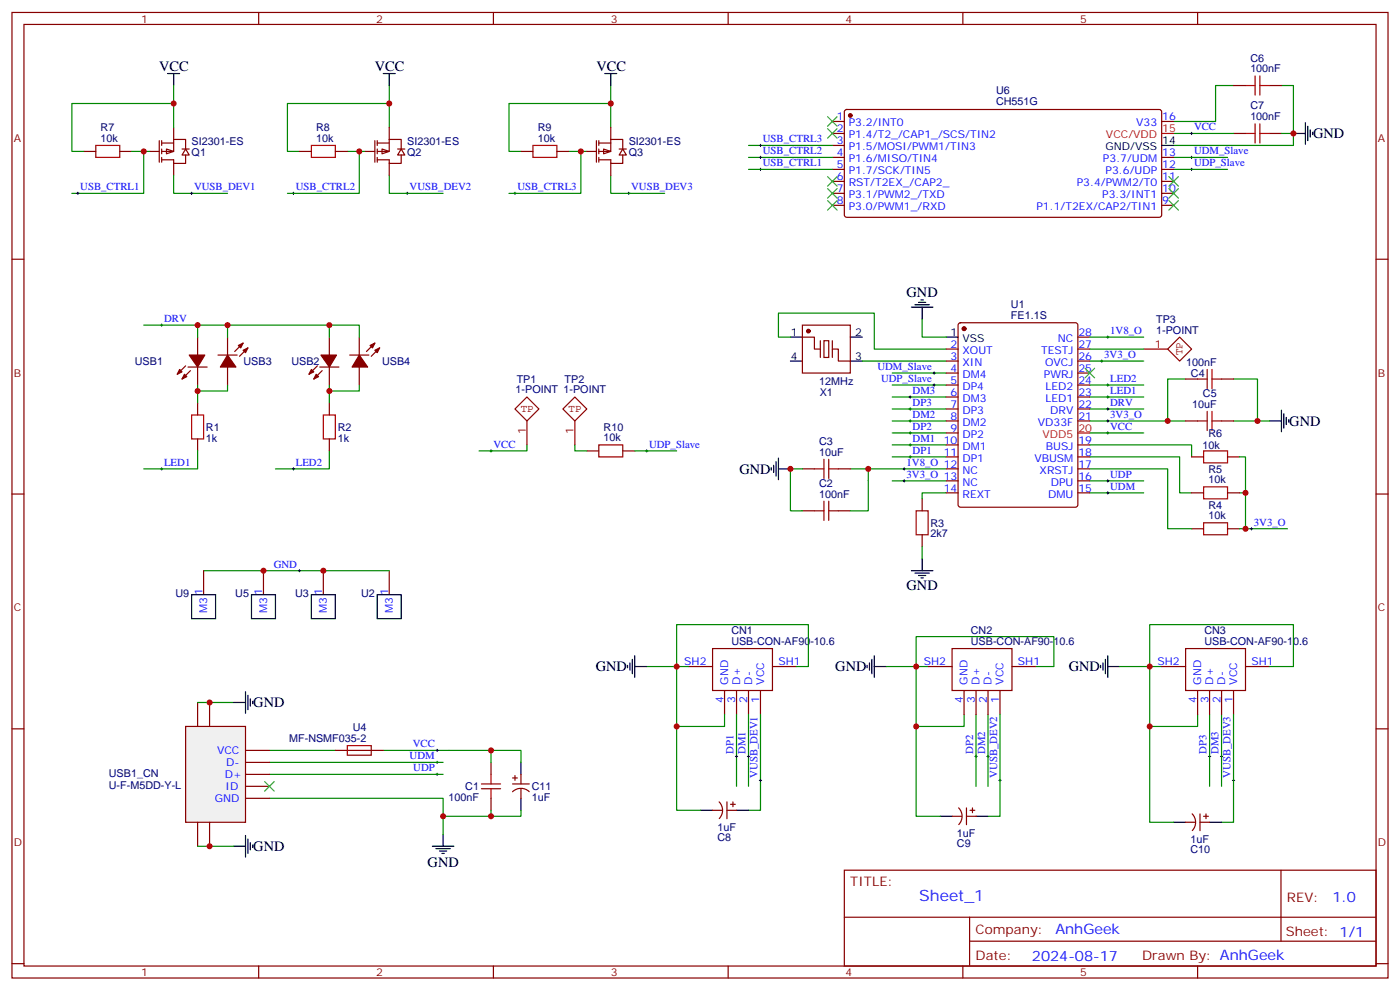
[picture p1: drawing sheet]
<svg xmlns="http://www.w3.org/2000/svg" width="412mm" height="292mm" viewBox="0 0 412 292" stroke-linecap="round" stroke-linejoin="round" font-family="sans-serif">
<g fill="none" stroke="#870000" stroke-width=".35">
<path d="M3.5 3.7h405.4v284.3h-405.4zM7.1 7.2h398.2v277.3h-398.2zM76.2 3.7v3.5M145.3 3.7v3.5M214.5 3.7v3.5M283.6 3.7v3.5M352.8 3.7v3.5M245.2 39.3h3.5M245.2 35.8h3.5M248.9 32.5l.5-.3 92.4 .1 .4 .6-.1 30.7-.6 .4-92.4-.1-.4-.6v-30.4zM342.2 35.8h3.5M363.4 25.2h3.5"/>
<path d="M363.4 39.3h3.5M373.9 25.2h3.6M373.9 39.3h3.6M245.2 42.8h3.5M245.2 46.4h3.5M245.2 49.9h3.5M245.2 53.4h3.5M245.2 56.9h3.5M342.2 46.4h3.5M342.2 49.9h3.5M342.2 53.4h3.5M342.2 56.9h3.5"/>
<path d="M3.5 76.3h3.6M245.2 60.5h3.5M342.2 60.5h3.5M405.3 76.3h3.6M58.2 99.3v5.3M67 99.3v5.3M97 99.3v5.3M105.8 99.3v5.3M282.5 95.2l.4-.2h33.9l.6 .5 .1 53.2-.5 .6-34.1 .1-.6-.5-.1-53.2zM317.5 99.3h3.5M54.7 107.7l-2.5 2.5M55.4 108.1h5.6"/>
<path d="M56.1 109.1l-2.5 2.5M58.2 108.1v5.3M58.2 118.7v3.5M64.2 104.6h5.6M67 108.1v5.3M71.6 101l-2.5 2.5M73 102.4l-2.4 2.5M93.5 107.7l-2.5 2.5M94.2 108.1h5.6M94.9 109.1l-2.5 2.5M97 108.1v5.3M97 118.7v3.5"/>
<path d="M103 104.6h5.7M105.8 108.1v5.3M110.4 101l-2.5 2.5M111.8 102.4l-2.4 2.5M278.7 102.8h3.5M278.7 106.3h3.5M278.7 109.9h3.5M278.7 113.4h3.5M278.7 116.9h3.5M317.5 102.8h3.5M317.5 106.3h3.5M317.5 109.9h3.5"/>
<path d="M317.5 113.4h3.5M317.5 116.9h3.5M349.2 111.6h3.6M359.8 111.6h3.6M58.2 129.3v3.5M97 129.3v3.5M172.9 132.8h3.5M183.4 132.8h3.6M236.4 138.1h3.5M246.9 138.1h3.6M278.7 138.1h3.5M278.7 120.4h3.5"/>
<path d="M278.7 124h3.5M278.7 127.5h3.5M278.7 131h3.5M278.7 134.5h3.5M317.5 138.1h3.5M317.5 120.4h3.5M317.5 124h3.5M317.5 131h3.5M317.5 134.5h3.5M349.2 124h3.6M351 134.5h3.5M359.8 124h3.6"/>
<path d="M361.6 134.5h3.5M3.5 145.5h3.6M236.4 150.4h3.5M246.9 150.4h3.6M271.6 146.9v3.5M271.6 157.5v3.5M278.7 141.6h3.5M278.7 145.1h3.5M317.5 141.6h3.5M317.5 145.1h3.5M351 145.1h3.5M351 155.7h3.5"/>
<path d="M361.6 145.1h3.5M361.6 155.7h3.5M405.3 145.5h3.6M60 168.1v7M77.6 168.1v7M95.2 168.1v7M114.7 168.1v7M202.8 196.3h7.1M209.9 191h17.6v12.3h-17.6zM227.5 196.3h7.1M273.4 196.3h7.1M280.5 191h17.6v12.3h-17.6z"/>
<path d="M298.1 196.3h7.1M342.2 196.3h7M349.2 191h17.7v12.3h-17.7zM366.9 196.3h7M3.5 214.6h3.6M213.4 203.3v7.1M217 203.3v7.1M220.5 203.3v7.1M224 203.3v7.1M284 203.3v7.1M287.5 203.3v7.1M291 203.3v7.1"/>
<path d="M294.6 203.3v7.1M352.8 203.3v7.1M356.3 203.3v7.1M359.8 203.3v7.1M363.4 203.3v7.1M405.3 214.6h3.6M98.8 221h14.1M144.6 224.5v3.5M144.6 235.1v3.5M248.7 256.3h156.6v28.2h-156.6zM377.3 256.3v20.9M248.7 270.1h156.5"/>
<path d="M285.6 277.2h119.6M285.6 270.1v14.1M3.5 283.8h3.6M76.2 284.5v3.5M145.3 284.5v3.5M214.5 284.5v3.5M283.6 284.5v3.5M352.8 284.5v3.5M405.3 283.8h3.6"/>
</g>
<g fill="none" stroke="#008700" stroke-width=".35">
<path d="M345.7 39.3h17.7M363.4 25.2h-5.3v10.6h-12.4M377.5 25.2h3.5v14.1M377.5 39.3h3.5v3.5h-35.3M345.7 49.9h15.9M345.7 46.4h15.9M42.3 95.7h15.9v3.6M58.2 95.7h8.8v3.6M67 95.7h38.8v3.6M97 95.7v3.6M271.6 94v5.3h7.1M321 99.3h15.9"/>
<path d="M58.2 113.4v5.3M67 113.4v1.7h-8.8M97 113.4v5.3M105.8 113.4v1.7h-8.8M262.8 116.9h15.9M262.8 113.4h15.9M262.8 109.9h15.9M321 116.9h15.9M321 113.4h15.9M321 106.3h15.9M349.2 111.6h-5.2v12.4M363.4 111.6h7v12.4h-7"/>
<path d="M58.2 132.8v5.3h-15.9M97 132.8v5.3h-15.9M155.2 131v1.8h-14.1M169.3 131v1.8h3.6M187 132.8h12.3M236.4 138.1h-3.6v12.3h3.6M250.5 138.1h28.2M255.8 138.1v12.3h-5.3M262.8 120.4h15.9M262.8 127.5h15.9M262.8 124h15.9M262.8 131h15.9"/>
<path d="M262.8 134.5h15.9M321 124h23M321 138.1h23v17.6h7M321 134.5h26.5v10.6h3.5M321 131h30v3.5M321 120.4h15.9M321 127.5h15.9M344 124h5.2M365.1 134.5h1.8v10.6M370.4 124h3.5M262.8 141.6h15.9M278.7 145.1h-7.1v1.8"/>
<path d="M321 145.1h15.9M321 141.6h15.9M365.1 145.1h1.8v10.6M365.1 155.7h14.1M60 168.1h54.7M271.6 161v3.5M190.5 196.3h12.3M234.6 196.3h3.5v-12.4h-38.8v30h14.1v-3.5M261.1 196.3h12.3M305.2 196.3h5.2v-8.8h-40.5v26.4h14.1v-3.5M329.8 196.3h12.4M373.9 196.3h7.1v-12.4h-42.3v30h14.1v-3.5"/>
<path d="M217 210.4v21.2M220.5 210.4v21.2M224 210.4v28.2h-3.5M287.5 210.4v21.2M291 210.4v21.2M294.6 210.4v30h-3.6M356.3 210.4v21.2M359.8 210.4v21.2M363.4 210.4v31.7h-3.6M79.4 235.1h51.1v10.6M79.4 228h51.1M79.4 224.5h51.1"/>
<path d="M79.4 221h19.4M112.9 221h31.7v3.5M144.6 238.6v1.8h-14.1"/>
</g>
<g fill="none" stroke="#000" stroke-width=".29">
<path d="M350.7 39.3h.7M351 38.9v.8M350.7 49.9h.7M350.7 46.4h.7M351 46v.7M351 49.5v.7M47.3 95.7h.7M47.6 95.4v.7M326 99.3h.7M326.3 98.9v.7M267.8 116.9h.7M268.1 116.6v.7"/>
<path d="M274.8 113.4h.7M274.8 109.9h.7M275.2 109.5v.7M275.2 113v.7M324.2 106.3h.7M324.6 106v.7M326 116.9h.7M326 113.4h.7M326.3 113v.7M326.3 116.6v.7M47.3 138.1h.7M47.6 137.7v.7"/>
<path d="M86.1 138.1h.7M86.4 137.7v.7M144.3 132.8h.7M144.6 132.4v.7M190.1 132.8h.8M190.5 132.4v.7M266 138.1h.7M266.3 137.7v.7M267.8 120.4h.7M267.8 124h.7M267.8 127.5h.7M267.8 131h.7"/>
<path d="M267.8 134.5h.7M268.1 120.1v.7M268.1 123.6v.7M268.1 127.1v.7M268.1 130.7v.7M268.1 134.2v.7M326 120.4h.7M326 124h.7M326 127.5h.7M326.3 120.1v.7M326.3 123.6v.7M326.3 127.1v.7"/>
<path d="M266 141.6h.7M266.3 141.3v.7M326 145.1h.7M326 141.6h.7M326.3 141.3v.7M326.3 144.8v.7M368.3 155.7h.7M368.7 155.4v.7M87.8 168.1h.7M88.2 167.7v.7M128.4 228h.7M128.4 224.5h.7"/>
<path d="M128.4 221h.7M128.8 220.6v.7M128.8 224.2v.7M128.8 227.7v.7M216.6 222.7h.7M217 222.4v.7M220.1 222.7h.7M220.5 222.4v.7M223.7 229.8h.7M224 229.4v.8M287.2 222.7h.7M287.5 222.4v.7"/>
<path d="M290.7 222.7h.7M291 222.4v.7M294.2 229.8h.7M294.6 229.4v.8M356 222.7h.7M356.3 222.4v.7M359.5 222.7h.7M359.8 222.4v.7M363 229.8h.7M363.4 229.4v.8"/>
</g>
<g fill="none" stroke="#a10000" stroke-width=".35">
<path d="M366.9 25.2h2.8M366.9 39.3h2.8M369.7 22.4v5.6M369.7 36.5v5.6M371.1 22.4v5.6M371.1 36.5v5.6M371.1 25.2h2.8M371.1 39.3h2.8M352.8 111.6h2.8M355.6 108.8v5.6M357 108.8v5.6M357 111.6h2.8"/>
<path d="M56.4 122.2h3.6v7.1h-3.6zM95.2 122.2h3.6v7.1h-3.6zM176.4 131h7v3.5h-7zM239.9 138.1h2.8M242.7 135.3v5.6M244.1 138.1h2.8M244.1 135.3v5.6M352.8 124h2.8M354.5 132.8h7.1v3.5h-7.1zM355.6 121.1v5.7M357 121.1v5.7M357 124h2.8"/>
<path d="M239.9 150.4h2.8M242.7 147.6v5.6M244.1 147.6v5.6M244.1 150.4h2.8M269.9 150.4h3.5v7.1h-3.5zM354.5 154h7.1v3.5h-7.1zM354.5 143.4h7.1v3.5h-7.1zM102.3 219.6h7.1v2.8h-7.1zM141.8 230.9h5.7M141.8 232.3h5.7M144.6 228v2.9M144.6 232.3v2.8"/>
</g>
<g fill="#870000" stroke="#870000" stroke-width=".35">
<path d="M55.7 104.6h4.6l-2.1 3.5z"/>
<path d="M52.9 108.8l.7 .7-1.4 .7z"/>
<path d="M54.3 110.2l.7 .7-1.4 .7z"/>
<path d="M94.5 104.6h4.6l-2.1 3.5z"/>
<path d="M91.7 108.8l.7 .7-1.4 .7z"/>
<path d="M93.1 110.2l.7 .7-1.4 .7z"/>
<path d="M67 104.6l2.5 3.5h-4.6z"/>
<path d="M71.6 103.2l1.4-.8-.7 1.5z"/>
<path d="M70.2 101.7l1.4-.7-.7 1.4z"/>
<path d="M105.8 104.6l2.5 3.5h-4.6z"/>
<path d="M110.4 103.2l1.4-.8-.7 1.5z"/>
<path d="M109 101.7l1.4-.7-.7 1.4z"/>
<circle cx="284" cy="96.8" r=".53"/>
<circle cx="250.5" cy="34" r=".53"/>
</g>
<g fill="none" stroke="#000" stroke-width=".35">
<path d="M381 39.3h3.5M384.5 36.1v6.4M385.2 37.2v4.2M385.9 38.2v2.2M386.6 38.9v.8M342.2 42.8h3.5M268.5 90.5h6.3M269.5 89.7h4.3M270.6 89h2.1M271.3 88.3h.7M271.6 90.5v3.5M278.7 99.3h3.5"/>
<path d="M227.2 137.7v.7M227.9 137v2.1M228.6 136v4.2M229.3 138.1h3.5M229.3 134.9v6.4M373.9 124h3.6M377.5 120.8v6.3M378.2 121.8v4.3M378.9 122.9v2.1M379.6 123.6v.7M56.4 175.1h7.1v7.1h-7.1zM74.1 175.1h7v7.1h-7z"/>
<path d="M91.7 175.1h7.1v7.1h-7.1zM111.1 175.1h7.1v7.1h-7.1zM268.5 168.1h6.3M269.5 168.8h4.3M270.6 169.5h2.1M271.3 170.2h.7M271.6 164.5v3.6M184.9 195.9v.7M185.6 195.2v2.1M186.3 194.2v4.2M187 196.3h3.5M187 193.1v6.4"/>
<path d="M255.4 195.9v.7M256.1 195.2v2.1M256.8 194.2v4.2M257.5 196.3h3.6M257.5 193.1v6.4M324.2 195.9v.7M324.9 195.2v2.1M325.6 194.2v4.2M326.3 196.3h3.5M326.3 193.1v6.4M127.4 249.2h6.3M128.4 249.9h4.2"/>
<path d="M129.5 250.6h2.1M130.2 251.3h.7M130.5 245.7v3.5"/>
</g>
<path d="M151.7 120.4l3.5-3.5 3.5 3.5-3.5 3.6zM155.2 124v7M165.8 120.4l3.5-3.5 3.6 3.5-3.6 3.6zM169.3 124v7" fill="none" stroke="#900" stroke-width=".35"/>
<path d="M342.2 39.3h3.5M317.5 127.5h3.5" fill="none" stroke="#f00" stroke-width=".35"/>
<path d="M319.6 108.4l2.8 2.9M322.4 108.4l-2.8 2.9" fill="none" stroke="#3c3" stroke-width=".35"/>
<path d="M54.7 213.9h17.6v28.2h-17.6z" fill="#f0f0f0" stroke="#870000" stroke-width=".35"/>
<g fill="none" stroke="#870000" stroke-width=".35">
<path d="M236.4 95.7h14.1v14.2h-14.1zM236.4 99.3h3.5v3.5h1.8M242.7 100.3h1.4v5h-1.4zM245.2 102.8h1.7v3.5h3.6M58.2 206.9v7M61.7 206.9v7M72.3 235.1h7.1M72.3 221h7.1M72.3 224.5h7.1M72.3 228h7.1M72.3 231.6h7.1M209.9 238.6h2.8"/>
<path d="M211.8 236.1a3.5 3.5 0 0 1 .1 5M214.1 236.1v5M214.1 238.6h2.9M215.2 236.9h1.4M215.9 236.1v1.5M282.4 237.9a3.5 3.5 0 0 1 0 4.9M284.7 237.9v5M285.8 238.6h1.4M286.5 237.9v1.4M351.2 239.7a3.5 3.5 0 0 1 0 4.9M353.5 239.7v4.9M355.2 239.7v1.4"/>
<path d="M58.2 242.1v7.1M61.7 242.1v7.1M280.5 240.4h2.8M284.7 240.4h2.8M349.2 242.1h2.9M353.5 242.1h2.8M354.5 240.4h1.5"/>
</g>
<path d="M78 230.2l2.8 2.8M80.8 230.2l-2.8 2.8" fill="none" stroke="#3c3" stroke-width=".35"/>
<path d="M232.8 99.3h-3.5v-7.1h28.2v10.6h21.2M254 106.3h24.7M58.2 206.9h10.6M199.3 213.9v24.7h7.1M269.9 213.9v26.5h7M338.7 213.9v28.2h7M58.2 249.2h10.6" fill="none" stroke="#008700" stroke-width=".35"/>
<g fill="none" stroke="#000" stroke-width=".35">
<path d="M232.8 99.3h3.6M250.5 99.3h3.5M232.8 106.3h3.6M250.5 106.3h3.5M68.8 206.9h3.5M72.3 203.7v6.3M73 204.8v4.2M73.7 205.8v2.1M74.4 206.5v.7M206.4 238.6h3.5M217 238.6h3.5M68.8 249.2h3.5"/>
<path d="M72.3 246v6.4M73 247.1v4.2M73.7 248.1v2.2M74.4 248.8v.8M276.9 240.4h3.6M287.5 240.4h3.5M345.7 242.1h3.5M356.3 242.1h3.5"/>
</g>
<circle cx="238.1" cy="97.5" r=".53" fill="#870000" stroke="#870000" stroke-width=".35"/>
<path d="M241.7 100.3v5M245.2 100.3v5" fill="none" stroke="#871200" stroke-width=".35"/>
<path d="M49 43.9l2.2 .7-2.2 .7z" fill="#fff" stroke="#870000" stroke-width=".35"/>
<g fill="none" stroke="#870000" stroke-width=".35">
<path d="M51.2 37.5v3.6M24.7 44.6h3.5M35.3 44.6h3.5M44.1 44.6h2.8M46.9 41.4v6.4M47.6 42.1h3.6M47.6 41.4v1.4M47.6 43.9v1.4M47.6 46.4v1.4M51.2 41.1h3.5v2.8M51.2 41.1v3.5h-3.6M51.2 48.1v3.5"/>
<path d="M53.6 43.9h2.1M54.7 43.9l1 1.7h-2.1zM54.7 45.6v2.5h-3.5v-1h-3.6M88.2 44.6h3.5M98.8 44.6h3.5"/>
</g>
<path d="M28.2 42.8h7.1v3.6h-7.1zM91.7 42.8h7.1v3.6h-7.1z" fill="none" stroke="#a10000" stroke-width=".35"/>
<path d="M49.4 21.7h3.5M51.2 21.7v3.5M112.9 21.7h3.5M114.7 21.7v3.5" fill="none" stroke="#000" stroke-width=".35"/>
<path d="M51.2 30.5h-30v14.1h3.5M51.2 25.2v12.3M114.7 30.5h-30v14.1h3.5M114.7 25.2v12.3M38.8 44.6h5.3M42.3 44.6v12.3h-21.1M51.2 51.6v5.3h15.8M102.3 44.6h5.3M105.8 44.6v12.3h-21.1M114.7 51.6v5.3h15.8" fill="none" stroke="#008700" stroke-width=".35"/>
<path d="M22.6 56.9h.7M22.9 56.6v.7M56.1 56.9h.7M56.4 56.6v.7M86.1 56.9h.7M86.4 56.6v.7M119.6 56.9h.7M119.9 56.6v.7" fill="none" stroke="#000" stroke-width=".29"/>
<path d="M112.5 43.9l2.2 .7-2.2 .7z" fill="#fff" stroke="#870000" stroke-width=".35"/>
<g fill="none" stroke="#870000" stroke-width=".35">
<path d="M114.7 37.5v3.6M107.6 44.6h2.8M110.4 41.4v6.4M111.1 42.1h3.6M111.1 41.4v1.4M111.1 43.9v1.4M111.1 46.4v1.4M114.7 41.1h3.5v2.8M114.7 41.1v3.5h-3.6M114.7 48.1v3.5M117.1 43.9h2.1M118.2 43.9l1 1.7h-2.1z"/>
<path d="M118.2 45.6v2.5h-3.5v-1h-3.6M153.5 44.6h3.5M164 44.6h3.6"/>
</g>
<path d="M151.3 56.9h.7M151.7 56.6v.7M184.9 56.9h.7M185.2 56.6v.7" fill="none" stroke="#000" stroke-width=".29"/>
<path d="M179.9 30.5h-30v14.1h3.6M179.9 25.2v12.3M167.6 44.6h5.3M171.1 44.6v12.3h-21.2M179.9 51.6v5.3h15.9" fill="none" stroke="#008700" stroke-width=".35"/>
<path d="M178.2 21.7h3.5M179.9 21.7v3.5" fill="none" stroke="#000" stroke-width=".35"/>
<path d="M157 42.8h7v3.6h-7z" fill="none" stroke="#a10000" stroke-width=".35"/>
<path d="M177.8 43.9l2.1 .7-2.1 .7z" fill="#fff" stroke="#870000" stroke-width=".35"/>
<g fill="none" stroke="#870000" stroke-width=".35">
<path d="M179.9 37.5v3.6M172.9 44.6h2.8M175.7 41.4v6.4M176.4 42.1h3.5M176.4 41.4v1.4M176.4 43.9v1.4M176.4 46.4v1.4M179.9 41.1h3.5v2.8M179.9 41.1v3.5h-3.5M179.9 48.1v3.5M182.4 43.9h2.1M183.4 43.9l1.1 1.7h-2.1z"/>
<path d="M183.4 45.6v2.5h-3.5v-1h-3.5M151 230.9h4.9M151 229.1h1.4M151.7 228.4v1.4M153.5 228v2.9M153.5 232.3v2.8M155.9 233.1a3.5 3.5 0 0 0-4.9 .1"/>
</g>
<path d="M153.5 224.5v3.5M153.5 235.1v3.5" fill="none" stroke="#000" stroke-width=".35"/>
<path d="M220.5 49.9h24.7M220.5 46.4h24.7M220.5 42.8h24.7M321 102.8h15.9M144.6 221h8.9v3.5M153.5 238.6v1.8h-8.9" fill="none" stroke="#008700" stroke-width=".35"/>
<path d="M223.7 49.9h.7M223.7 46.4h.7M223.7 42.8h.7M224 42.5v.7M224 46v.7M224 49.5v.7" fill="none" stroke="#000" stroke-width=".29"/>
<g fill="none" stroke="#3c3" stroke-width=".35">
<path d="M243.8 34.4l2.8 2.8M243.8 37.9l2.8 2.8M246.6 34.4l-2.8 2.8M246.6 37.9l-2.8 2.8M243.8 52l2.8 2.8M243.8 55.5l2.8 2.8M243.8 59.1l2.8 2.8M246.6 52l-2.8 2.8M246.6 55.5l-2.8 2.8M246.6 59.1l-2.8 2.8M344.3 52l2.8 2.8M344.3 55.5l2.8 2.8"/>
<path d="M344.3 59.1l2.8 2.8M347.1 52l-2.8 2.8M347.1 55.5l-2.8 2.8M347.1 59.1l-2.8 2.8"/>
</g>
<path d="M336.9 102.8h7.1M344 102.8l3.5-3.5 3.5 3.5-3.5 3.5z" fill="none" stroke="#900" stroke-width=".35"/>
<g fill="#c00">
<circle cx="95.3" cy="168.1" r=".88"/>
<circle cx="77.6" cy="168.1" r=".88"/>
<circle cx="130.5" cy="240.4" r=".88"/>
<circle cx="58.2" cy="95.7" r=".88"/>
<circle cx="58.2" cy="115.1" r=".88"/>
<circle cx="232.8" cy="138.1" r=".88"/>
<circle cx="255.8" cy="138.1" r=".88"/>
<circle cx="97" cy="115.1" r=".88"/>
<circle cx="67" cy="95.7" r=".88"/>
<circle cx="97" cy="95.7" r=".88"/>
<circle cx="344" cy="124" r=".88"/>
<circle cx="366.9" cy="155.7" r=".88"/>
<circle cx="366.9" cy="145.1" r=".88"/>
<circle cx="381" cy="39.3" r=".88"/>
<circle cx="370.4" cy="124" r=".88"/>
<circle cx="199.3" cy="196.3" r=".88"/>
<circle cx="269.9" cy="196.3" r=".88"/>
<circle cx="338.7" cy="196.3" r=".88"/>
<circle cx="61.7" cy="249.2" r=".88"/>
<circle cx="61.7" cy="206.9" r=".88"/>
<circle cx="199.3" cy="213.9" r=".88"/>
<circle cx="269.9" cy="213.9" r=".88"/>
<circle cx="338.7" cy="213.9" r=".88"/>
<circle cx="51.2" cy="30.5" r=".88"/>
<circle cx="42.3" cy="44.6" r=".88"/>
<circle cx="105.8" cy="44.6" r=".88"/>
<circle cx="114.7" cy="30.5" r=".88"/>
<circle cx="171.1" cy="44.6" r=".88"/>
<circle cx="179.9" cy="30.5" r=".88"/>
<circle cx="144.6" cy="221" r=".88"/>
<circle cx="144.6" cy="240.4" r=".88"/>
</g>
<text font-size="4.6" fill="#00f" x="270.8" y="265.3">Sheet_1</text>
<g font-size="4.2">
<text x="46.9" y="21">VCC</text>
<text x="110.4" y="21">VCC</text>
<text x="175.7" y="21">VCC</text>
<text x="386.8" y="40.7">GND</text>
<text x="267.1" y="87.3">GND</text>
<text x="379.8" y="125.4">GND</text>
<text x="217.8" y="139.5">GND</text>
<text x="267.1" y="173.7">GND</text>
<text x="175.5" y="197.7">GND</text>
<text x="246.1" y="197.7">GND</text>
<text x="314.9" y="197.7">GND</text>
<text x="74.6" y="208.3">GND</text>
<text x="74.6" y="250.6">GND</text>
<text x="126" y="255.3">GND</text>
</g>
<g font-size="4.2" fill="#00f">
<text x="392.5" y="265.5">1.0</text>
<text x="310.9" y="275.1">AnhGeek</text>
<text x="304" y="282.9">2024-08-17</text>
</g>
<g font-size="3.9" fill="#800">
<text x="250.5" y="260.8">TITLE:</text>
<text x="379.1" y="265.5">REV:</text>
<text x="287.4" y="275">Company:</text>
<text x="378.7" y="275.7">Sheet: 1/1</text>
<text x="287.4" y="282.7">Date:</text>
<text x="336.4" y="282.8">Draw</text>
<text x="346.6" y="282.8">n By: AnhGeek</text>
</g>
<g font-size="3.2" fill="#800">
<text x="41.6" y="6.7">1</text>
<text x="110.8" y="6.7">2</text>
<text x="179.9" y="6.7">3</text>
<text x="249.1" y="6.7">4</text>
<text x="318.2" y="6.7">5</text>
<text x="4.1" y="41.8">A</text>
<text x="405.9" y="41.8">A</text>
<text x="4.1" y="110.9">B</text>
<text x="405.9" y="110.9">B</text>
<text x="4.1" y="180.1">C</text>
<text x="405.9" y="180.1">C</text>
<text x="4.1" y="249.2">D</text>
<text x="405.9" y="249.2">D</text>
<text x="41.6" y="287.5">1</text>
<text x="110.8" y="287.5">2</text>
<text x="179.9" y="287.5">3</text>
<text x="249.1" y="287.5">4</text>
<text x="318.2" y="287.5">5</text>
</g>
<g font-size="3.2" fill="#000080">
<text x="368.3" y="21.3">100nF</text>
<text x="368.3" y="18.1">C6</text>
<text x="293.4" y="27.6">U6</text>
<text x="293.4" y="31">CH551G</text>
<text x="368.3" y="35.4">100nF</text>
<text x="368.3" y="32.2">C7</text>
<text x="29.6" y="41.8">10k</text>
<text x="29.6" y="38.6">R7</text>
<text x="93.1" y="41.8">10k</text>
<text x="93.1" y="38.6">R8</text>
<text x="158.4" y="41.8">10k</text>
<text x="158.4" y="38.6">R9</text>
<text x="56.4" y="42.8">SI2301-ES</text>
<text x="56.4" y="45.9">Q1</text>
<text x="119.9" y="42.8">SI2301-ES</text>
<text x="119.9" y="45.9">Q2</text>
<text x="185.2" y="42.8">SI2301-ES</text>
<text x="185.2" y="45.9">Q3</text>
<text x="297.8" y="94">FE1.1S</text>
<text x="297.8" y="90.8">U1</text>
<text x="340.6" y="95.1">TP3</text>
<text x="340.6" y="98.2">1-POINT</text>
<text x="39.7" y="107.5">USB1</text>
<text x="71.7" y="107.4">USB3</text>
<text x="85.8" y="107.4">USB2</text>
<text x="112.5" y="107.5">USB4</text>
<text x="349.4" y="107.7">100nF</text>
<text x="152.2" y="112.8">TP1</text>
<text x="166.3" y="112.8">TP2</text>
<text x="241.3" y="113.5">12MHz</text>
<text x="350.8" y="111">C4</text>
<text x="151.9" y="115.9">1-POINT 1-POINT</text>
<text x="241.5" y="116.7">X1</text>
<text x="354.4" y="116.9">C5</text>
<text x="351.2" y="120.1">10uF</text>
<text x="60.7" y="130">1k</text>
<text x="60.7" y="126.9">R1</text>
<text x="99.5" y="130">1k</text>
<text x="99.5" y="126.8">R2</text>
<text x="177.8" y="130">10k</text>
<text x="177.8" y="126.8">R10</text>
<text x="241.3" y="131">C3</text>
<text x="356" y="128.6">R6</text>
<text x="241.3" y="134.2">10uF</text>
<text x="354.2" y="132.2">10k</text>
<text x="241.3" y="143.4">C2</text>
<text x="356" y="142.3">10k</text>
<text x="356" y="139.2">R5</text>
<text x="241.3" y="146.5">100nF</text>
<text x="356" y="149.8">R4</text>
<text x="274.1" y="155.1">R3</text>
<text x="356" y="152.9">10k</text>
<text x="274.1" y="158.2">2k7</text>
<text x="51.7" y="175.9">U9</text>
<text x="69.3" y="175.9">U5</text>
<text x="87" y="175.9">U3</text>
<text x="106.4" y="175.9">U2</text>
<text x="215.4" y="189.9">USB-CON-AF90-10.6</text>
<text x="215.4" y="186.8">CN1</text>
<text x="286" y="189.9">USB-CON-AF90-10.6</text>
<text x="286" y="186.8">CN2</text>
<text x="354.8" y="189.9">USB-CON-AF90-10.6</text>
<text x="354.8" y="186.8">CN3</text>
<text x="103.9" y="215.1">U4</text>
<text x="85.2" y="218.5">MF-NSMF035-2</text>
<text x="32.1" y="232.2">U-F-M5DD-Y-L</text>
<text x="32.1" y="228.9">USB1_CN</text>
<text x="137.1" y="232.7">C1</text>
<text x="156.6" y="232.7">C11</text>
<text x="132.1" y="235.9">100nF</text>
<text x="156.6" y="235.9">1uF</text>
<text x="211.3" y="244.6">1uF</text>
<text x="211.3" y="247.8">C8</text>
<text x="281.9" y="246.4">1uF</text>
<text x="281.9" y="249.5">C9</text>
<text x="350.7" y="248.1">1uF</text>
<text x="350.7" y="251.3">C10</text>
</g>
<g font-size="3.2" fill="#00f">
<text x="246.5" y="35.4">1</text>
<text x="342.4" y="35.4">16</text>
<text x="224.7" y="42">USB_CTRL3</text>
<text x="246.5" y="38.9">2</text>
<text x="250" y="37.2">P3.2/INT0</text>
<text x="250" y="40.7">P1.4/T2_/CAP1_/SCS/TIN2</text>
<text x="334.7" y="37.2">V33</text>
<text x="351.7" y="38.4">VCC</text>
<text x="224.7" y="45.5">USB_CTRL2</text>
<text x="246.5" y="42.5">3</text>
<text x="246.5" y="46">4</text>
<text x="250" y="44.2">P1.5/MOSI/PWM1/TIN3</text>
<text x="250" y="47.8">P1.6/MISO/TIN4</text>
<text x="324.9" y="47.8">P3.7/UDM</text>
<text x="342.4" y="46">13</text>
<text x="351.7" y="45.5">UDM_Slave</text>
<text x="224.7" y="49">USB_CTRL1</text>
<text x="246.5" y="49.5">5</text>
<text x="246.5" y="53.1">6</text>
<text x="250" y="51.3">P1.7/SCK/TIN5</text>
<text x="325.7" y="51.3">P3.6/UDP</text>
<text x="342.4" y="53.1">11</text>
<text x="342.4" y="49.5">12</text>
<text x="351.7" y="49">UDP_Slave</text>
<text x="23.6" y="56.1">USB_CTRL1</text>
<text x="57.1" y="56.1">VUSB_DEV1</text>
<text x="87.1" y="56.1">USB_CTRL2</text>
<text x="120.6" y="56.1">VUSB_DEV2</text>
<text x="152.4" y="56.1">USB_CTRL3</text>
<text x="185.9" y="56.1">VUSB_DEV3</text>
<text x="246.5" y="56.6">7</text>
<text x="250" y="54.8">RST/T2EX_/CAP2_</text>
<text x="250" y="58.3">P3.1/PWM2_/TXD</text>
<text x="317.2" y="54.8">P3.4/PWM2/T0</text>
<text x="324.7" y="58.3">P3.3/INT1</text>
<text x="342.4" y="56.6">10</text>
<text x="246.5" y="60.1">8</text>
<text x="250" y="61.9">P3.0/PWM1_/RXD</text>
<text x="305.3" y="61.9">P1.1/T2EX/CAP2/TIN1</text>
<text x="342.4" y="60.1">9</text>
<text x="48.3" y="94.9">DRV</text>
<text x="311.6" y="100.7">NC</text>
<text x="317.7" y="98.9">28</text>
<text x="327" y="98.4">1V8_O</text>
<text x="280" y="102.4">2</text>
<text x="280" y="106">3</text>
<text x="283.5" y="104.2">XOUT</text>
<text x="283.5" y="107.7">XIN</text>
<text x="306.7" y="104.2">TESTJ</text>
<text x="307.9" y="107.7">OVCJ</text>
<text x="317.7" y="106">26</text>
<text x="317.7" y="102.4">27</text>
<text x="325.3" y="105.4">3V3_O</text>
<text x="258.5" y="109">UDM_Slave</text>
<text x="259.5" y="112.5">UDP_Slave</text>
<text x="280" y="109.5">4</text>
<text x="280" y="113">5</text>
<text x="283.5" y="111.3">DM4</text>
<text x="307.5" y="111.3">PWRJ</text>
<text x="317.7" y="113">24</text>
<text x="317.7" y="109.5">25</text>
<text x="327" y="112.5">LED2</text>
<text x="268.8" y="116">DM3</text>
<text x="268.8" y="119.6">DP3</text>
<text x="280" y="116.6">6</text>
<text x="283.5" y="114.8">DP4</text>
<text x="283.5" y="118.3">DM3</text>
<text x="308" y="118.3">LED1</text>
<text x="308" y="114.8">LED2</text>
<text x="317.7" y="116.6">23</text>
<text x="327" y="116">LED1</text>
<text x="327" y="119.6">DRV</text>
<text x="268.8" y="123.1">DM2</text>
<text x="280" y="120.1">7</text>
<text x="280" y="123.6">8</text>
<text x="283.5" y="121.8">DP3</text>
<text x="283.5" y="125.4">DM2</text>
<text x="305.7" y="125.4">VD33F</text>
<text x="309.4" y="121.8">DRV</text>
<text x="317.7" y="123.6">21</text>
<text x="317.7" y="120.1">22</text>
<text x="327" y="123.1">3V3_O</text>
<text x="145.3" y="131.9">VCC</text>
<text x="191.2" y="131.9">UDP_Slave</text>
<text x="268.8" y="130.1">DM1</text>
<text x="268.8" y="126.6">DP2</text>
<text x="278" y="130.7">10</text>
<text x="280" y="127.1">9</text>
<text x="283.5" y="128.9">DP2</text>
<text x="317.7" y="130.7">19</text>
<text x="327" y="126.6">VCC</text>
<text x="48.3" y="137.2">LED1</text>
<text x="87.1" y="137.2">LED2</text>
<text x="267.1" y="137.2">1V8_O 12</text>
<text x="268.8" y="133.7">DP1</text>
<text x="278" y="134.2">11</text>
<text x="283.5" y="132.4">DM1</text>
<text x="283.5" y="136">DP1</text>
<text x="304.7" y="136">VBUSM</text>
<text x="308.1" y="132.4">BUSJ</text>
<text x="317.7" y="137.7">17</text>
<text x="317.7" y="134.2">18</text>
<text x="267.1" y="140.7">3V3_O 13</text>
<text x="283.5" y="139.5">NC</text>
<text x="283.5" y="143">NC</text>
<text x="306.2" y="139.5">XRSTJ</text>
<text x="309.5" y="143">DPU</text>
<text x="317.7" y="141.3">16</text>
<text x="327" y="140.7">UDP</text>
<text x="278" y="144.8">14</text>
<text x="283.5" y="146.5">REXT</text>
<text x="308.8" y="146.5">DMU</text>
<text x="317.7" y="144.8">15</text>
<text x="327" y="144.3">UDM</text>
<text x="369.4" y="154.8">3V3_O</text>
<text x="80.6" y="167.2">GND</text>
<text x="59.6" y="175.1" transform="rotate(-90 59.6 175.1)">1</text>
<text x="77.3" y="175.1" transform="rotate(-90 77.3 175.1)">1</text>
<text x="94.9" y="175.1" transform="rotate(-90 94.9 175.1)">1</text>
<text x="114.3" y="175.1" transform="rotate(-90 114.3 175.1)">1</text>
<text x="61" y="180.5" transform="rotate(-90 61 180.5)">M3</text>
<text x="78.7" y="180.5" transform="rotate(-90 78.7 180.5)">M3</text>
<text x="96.3" y="180.5" transform="rotate(-90 96.3 180.5)">M3</text>
<text x="115.7" y="180.5" transform="rotate(-90 115.7 180.5)">M3</text>
<text x="201.6" y="195.9">SH2</text>
<text x="229.3" y="195.9">SH1</text>
<text x="272.1" y="195.9">SH2</text>
<text x="299.9" y="195.9">SH1</text>
<text x="340.9" y="195.9">SH2</text>
<text x="368.7" y="195.9">SH1</text>
<text x="214.5" y="201.6" transform="rotate(-90 214.5 201.6)">GND</text>
<text x="218" y="201.6" transform="rotate(-90 218 201.6)">D+</text>
<text x="221.5" y="201.6" transform="rotate(-90 221.5 201.6)">D-</text>
<text x="225.1" y="201.6" transform="rotate(-90 225.1 201.6)">VCC</text>
<text x="285" y="201.6" transform="rotate(-90 285 201.6)">GND</text>
<text x="288.6" y="201.6" transform="rotate(-90 288.6 201.6)">D+</text>
<text x="292.1" y="201.6" transform="rotate(-90 292.1 201.6)">D-</text>
<text x="295.6" y="201.6" transform="rotate(-90 295.6 201.6)">VCC</text>
<text x="353.8" y="201.6" transform="rotate(-90 353.8 201.6)">GND</text>
<text x="357.4" y="201.6" transform="rotate(-90 357.4 201.6)">D+</text>
<text x="360.9" y="201.6" transform="rotate(-90 360.9 201.6)">D-</text>
<text x="364.4" y="201.6" transform="rotate(-90 364.4 201.6)">VCC</text>
<text x="213.1" y="207.1" transform="rotate(-90 213.1 207.1)">4</text>
<text x="216.6" y="207.1" transform="rotate(-90 216.6 207.1)">3</text>
<text x="220.1" y="207.1" transform="rotate(-90 220.1 207.1)">2</text>
<text x="223.7" y="207.1" transform="rotate(-90 223.7 207.1)">1</text>
<text x="283.6" y="207.1" transform="rotate(-90 283.6 207.1)">4</text>
<text x="287.2" y="207.1" transform="rotate(-90 287.2 207.1)">3</text>
<text x="290.7" y="207.1" transform="rotate(-90 290.7 207.1)">2</text>
<text x="294.2" y="207.1" transform="rotate(-90 294.2 207.1)">1</text>
<text x="352.4" y="207.1" transform="rotate(-90 352.4 207.1)">4</text>
<text x="356" y="207.1" transform="rotate(-90 356 207.1)">3</text>
<text x="359.5" y="207.1" transform="rotate(-90 359.5 207.1)">2</text>
<text x="363" y="207.1" transform="rotate(-90 363 207.1)">1</text>
<text x="121.6" y="220.1">VCC</text>
<text x="64" y="222">VCC</text>
<text x="66.7" y="225.6">D-</text>
<text x="120.7" y="223.6">UDM</text>
<text x="121.7" y="227.2">UDP</text>
<text x="216.1" y="222" transform="rotate(-90 216.1 222)">DP1</text>
<text x="219.6" y="222" transform="rotate(-90 219.6 222)">DM1</text>
<text x="286.6" y="222" transform="rotate(-90 286.6 222)">DP2</text>
<text x="290.2" y="222" transform="rotate(-90 290.2 222)">DM2</text>
<text x="355.4" y="222" transform="rotate(-90 355.4 222)">DP3</text>
<text x="359" y="222" transform="rotate(-90 359 222)">DM3</text>
<text x="66.2" y="229.1">D+</text>
<text x="66.4" y="232.6">ID</text>
<text x="223.1" y="229.1" transform="rotate(-90 223.1 229.1)">VUSB_DEV1</text>
<text x="293.7" y="229.1" transform="rotate(-90 293.7 229.1)">VUSB_DEV2</text>
<text x="362.5" y="229.1" transform="rotate(-90 362.5 229.1)">VUSB_DEV3</text>
<text x="63.3" y="236.1">GND</text>
</g>
<g font-size="3.2" fill="#f00">
<text x="325.8" y="40.7">VCC/VDD</text>
<text x="342.4" y="38.9">15</text>
<text x="307.1" y="128.9">VDD5</text>
<text x="317.7" y="127.1">20</text>
</g>
<g font-size="3.2">
<text x="325.7" y="44.2">GND/VSS</text>
<text x="342.4" y="42.5">14</text>
<text x="232.9" y="98.9">1</text>
<text x="251.9" y="98.9">2</text>
<text x="280" y="98.9">1</text>
<text x="283.5" y="100.7">VSS</text>
<text x="232.9" y="106">4</text>
<text x="251.9" y="106">3</text>
</g>
<g font-size="3.2" fill="#900">
<text x="340.2" y="102.4">1</text>
<text x="348.3" y="104.6" transform="rotate(-90 348.3 104.6)">TP</text>
<text x="153.4" y="121.3">TP</text>
<text x="167.5" y="121.3">TP</text>
<text x="154.9" y="127.7" transform="rotate(-90 154.9 127.7)">1</text>
<text x="169" y="127.7" transform="rotate(-90 169 127.7)">1</text>
</g>
</svg>
